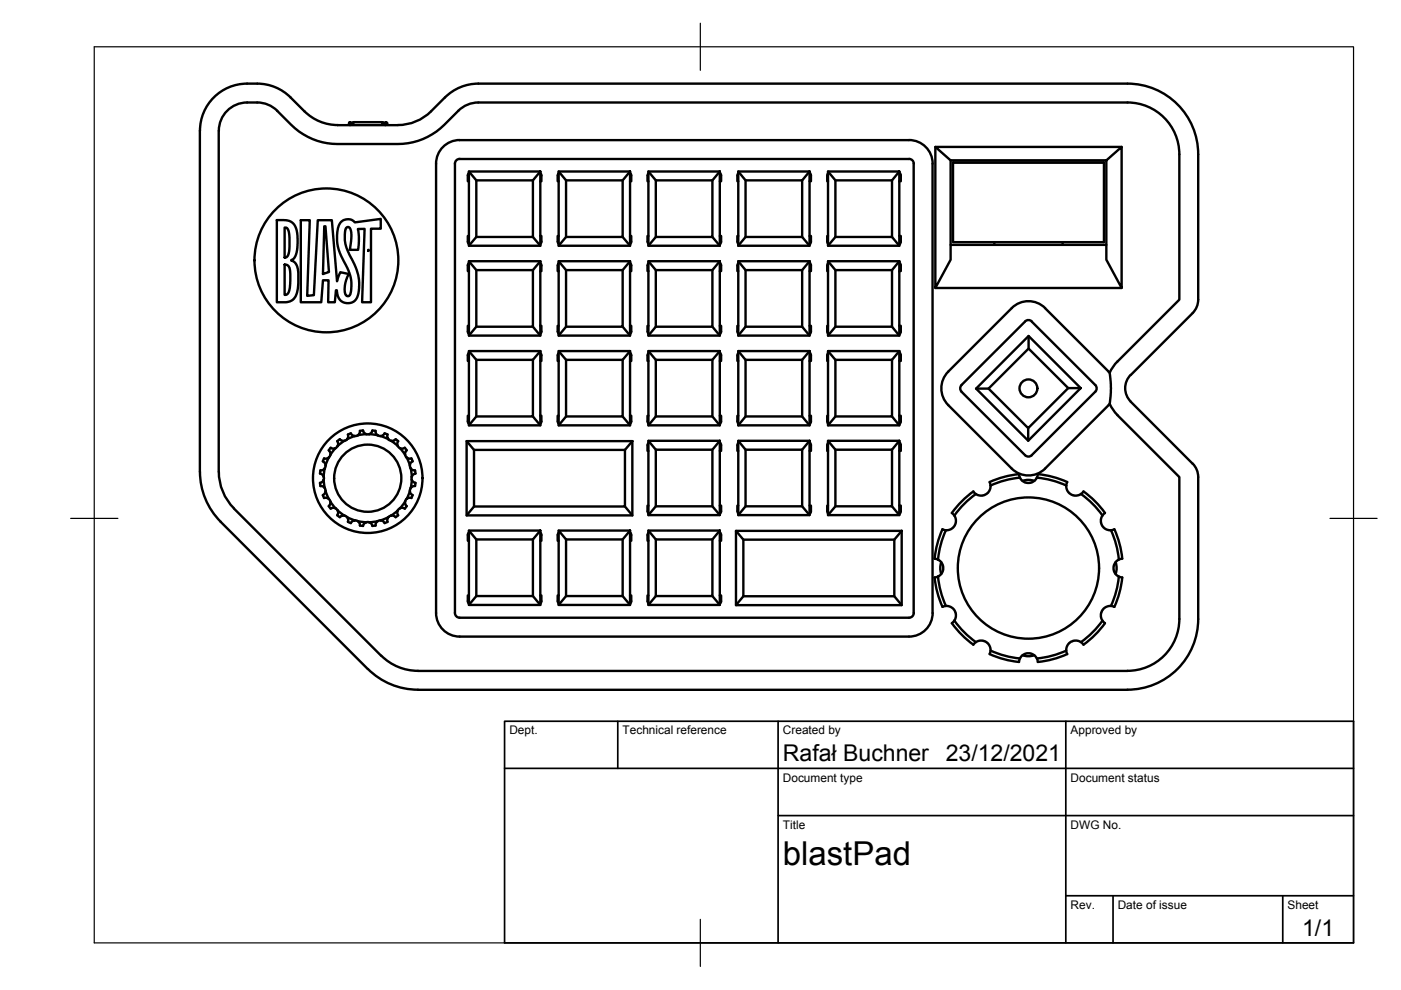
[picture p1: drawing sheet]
<svg xmlns="http://www.w3.org/2000/svg" width="297mm" height="210mm" viewBox="0 0 297 210" stroke-linecap="round" stroke-linejoin="round" font-family="sans-serif">
<!-- layer: Visible -->
<g fill="none" stroke="#000" stroke-width=".51">
<path d="M52.4 17.7a11.2 11.2 0 0 1 8.6 2.4l.6 .6a20.4 20.4 0 0 0 5 4.5l2.4 1 2.6 .3M52.4 17.7a10 10 0 0 0-10 10M42.4 27.7v72.3M52.4 21.7a7.6 7.6 0 0 1 5.9 1.3l.5 .5a22.6 22.6 0 0 0 6.5 5.5 13.7 13.7 0 0 0 6.3 1.5h12.7a13.9 13.9 0 0 0 9.9-4.1l3-2.9 1-.9 1.9-.7 1.3-.2h137.6a11 11 0 0 1 11 11M52.4 21.7a6 6 0 0 0-6 6v72.3a11.2 11.2 0 0 0 3.2 7.8l31.2 31.2a11 11 0 0 0 7.8 3.2M71.6 26.5h12.7M74.2 26.3h.1M74.2 26.3v.2M74.2 26.3h.6M74.5 26.3l-.3-.4-.2 .2 .2 .2M74.8 26.3v-.3l.1-.1h6.1l.2 .1v.3M74.8 26.3h.1"/>
<path d="M81.2 26.3h.5M81.2 26.3h.1M81.4 26.3l.4-.4 .2 .2-.3 .2M81.7 26.3h.1M81.7 26.3v.2M91.4 23.6a20.6 20.6 0 0 1 5-4.5l2.4-1 2.6-.4h137.6a15 15 0 0 1 15 15M91.4 23.6a10 10 0 0 1-7.1 2.9M96.8 34l.7-.3h95.2a1.01 1.01 0 0 1 1 1v95.3a1.01 1.01 0 0 1-1 1h-95.2a1.01 1.01 0 0 1-1-1v-95.3zM97.5 29.7h95.2M97.5 29.7a5 5 0 0 0-5 5v95.3a5 5 0 0 0 5 5h95.2a5 5 0 0 0 5-5M99.4 36.4h15.2v15.7h-15.2zM99.4 36.4l1.6 1.8h12l1.6-1.8"/>
<path d="M99.4 36.7l-.2 .5v1.2h.2M101 38.2v12l-1.6 1.9M113 38.2v12h-12M114.6 36.7l.2 .5v1.2h-.2M118.4 36.4h15.2v15.7h-15.2zM118.4 36.4l1.6 1.8h12l1.6-1.8M118.5 36.7l-.2 .3-.1 1.4h.2M120 38.2v12l-1.6 1.9M132 38.2v12h-12M133.6 36.6l.2 .4v1.4h-.2M137.5 36.4h15.1v15.7h-15.1zM137.5 36.4l1.5 1.8h12l1.6-1.8"/>
<path d="M137.5 36.7l-.2 .5v1.2h.2M139 38.2v12l-1.5 1.9M151 38.2v12h-12M152.6 36.6l.3 .4v1.4h-.3M156.3 37.2v1.2h.2M156.5 36.4h15.1v15.7h-15.1zM156.5 36.4l1.6 1.8h12l1.5-1.8M156.5 36.7l-.1 .5M158.1 38.2v12l-1.6 1.9M170.1 38.2v12h-12M171.6 36.6l.3 .4v1.4h-.3M175.6 36.4h15.1v15.7h-15.1z"/>
<path d="M175.6 36.4l1.5 1.8h12l1.6-1.8M175.6 36.7l-.2 .5v1.2h.2M177.1 38.2v12l-1.5 1.9M189.1 38.2v12h-12M190.7 36.6l.3 .4v1.4h-.3M192.7 29.7a5 5 0 0 1 5 5M197.7 34.7v95.3M198.3 31.2v29.9l3.2-6v-21.1M202.1 34.5h32v16.8h-32zM237.8 31.2h-39.5l3.2 2.8h33.1l3.2-2.8v29.9l-3.2-6v-21.1M250 32.7v30.8l-13.1 13.2M254 32.7v30.8"/>
<path d="M58.7 46.7h2l1 .3 .9 1 .4 1.4 .1 2.2-.2 1.8-.4 1.1-.8 .8 .9 .5 .5 1.2 .1 4.1-.4 1.3-.5 .9-.9 .6-.6 .2h-2.1zM60.3 56.1l.6 .1 .3 .3 .4 1.5-.2 3.5-.4 .8-.4 .2h-.3zM60.3 48.3h.5l.3 .4 .3 1.7-.2 3.3-.3 .7-.4 .2h-.2zM63.8 46.7h1.9l-.6 16 1.4-.1 .9-15.9h3l1.1 12.9 .7-1.9 1.7 .4-.6 1.7-.2 1.4 .1 1.2 .3 .3 .4 .1 .3-.3 .2-.6 .1-2.3-.6-2.2-1.6-3.1-.7-2.1-.1-2.3 .3-2 .6-.9 1-.5 1.1 .1 .7 .6 5.5-.8v2.1h-2v15.6h-1.9l.5-15.6h-1.4l.2 1.7-.2 2.8h-1.7l.2-1.9 .1-1.7-.3-1-.4-.3-.4 .2-.2 .5-.1 2.1 .4 1.8 1.9 4 .6 1.7 .1 2.7-.2 1.3-.3 .9-.6 .6-.7 .3-.8 .1-.8-.2-.8-.8-.3-.7-.2-1.1h-.2l-.2 2.6h-1.4l.1-4.7h-1.2l-.4 4.7h-4.3zM68.7 48h.3l.7 9.7-1.2 .4zM78.1 53v.2zM99.2 51.2l.2 .6M99.4 50h-.2v1.2M99.4 55.4h15.2v15.8h-15.2zM99.4 55.4l1.6 1.9h12l1.6-1.9M99.4 55.7l-.2 .6v1.2h.2M101 57.3v12l-1.6 1.9"/>
<path d="M113 57.3v12h-12M113 50.2l1.6 1.9M114.6 55.7l.2 .6v1.2h-.2M114.6 50h.2v1.2M114.8 51.2l-.2 .6M118.3 51.2l.2 .6M118.4 50h-.2v1.2M118.4 55.4h15.2v15.8h-15.2zM118.4 55.4l1.6 1.9h12l1.6-1.9M118.5 55.7l-.2 .4-.1 1.4h.2M120 57.3v12l-1.6 1.9M132 57.3v12h-12"/>
<path d="M132 50.2l1.6 1.9M133.6 50h.2v1.2M133.6 55.7l.2 .4v1.4h-.2M133.8 51.2l-.2 .6M137.3 51.2l.2 .6M137.5 50h-.2v1.2M137.5 55.4h15.1v15.8h-15.1zM137.5 55.4l1.5 1.9h12l1.6-1.9M137.5 55.8l-.2 .5v1.2h.2M139 57.3v12l-1.5 1.9M151 57.3v12h-12M151 50.2l1.6 1.9"/>
<path d="M152.6 50h.3v1.2M152.6 55.7l.3 .4v1.4h-.3M152.9 51.2l-.3 .6M156.3 56.3v1.2h.2M156.4 51.2l.1 .5M156.5 50h-.2v1.2M156.5 55.4h15.1v15.8h-15.1zM156.5 55.4l1.6 1.9h12l1.5-1.9M156.5 55.8l-.1 .5M158.1 57.3v12l-1.6 1.9M170.1 57.3v12h-12M170.1 50.2l1.5 1.9"/>
<path d="M171.6 50h.3v1.2M171.6 55.7l.3 .4v1.4h-.3M171.9 51.2l-.3 .6M175.4 51.2l.2 .5M175.6 50h-.2v1.2M175.6 55.4h15.1v15.8h-15.1zM175.6 55.4l1.5 1.9h12l1.6-1.9M175.6 55.8l-.2 .3v1.4h.2M177.1 57.3v12l-1.5 1.9M189.1 57.3v12h-12M189.1 50.2l1.6 1.9M190.7 50h.3v1.2"/>
<path d="M190.7 55.7l.3 .3v1.5h-.3M191 51.2l-.3 .7M201.5 51.9h33.1M210.8 51.3v.5M225.3 51.3v.5M99.4 69.1h-.2v1.2l.2 .5M99.4 74.4h15.2v15.8h-15.2zM99.4 74.4l1.6 1.9h12l1.6-1.9M99.4 74.8l-.2 .5v1.2h.2M101 76.3v12l-1.6 1.9M113 76.3v12h-12M113 69.3l1.6 1.9"/>
<path d="M114.6 74.8l.2 .5v1.2h-.2M114.6 69.1h.2v1.2l-.2 .5M118.4 69.1h-.2l.1 1.4 .2 .3M118.4 74.4h15.2v15.8h-15.2zM118.4 74.4l1.6 1.9h12l1.6-1.9M118.5 74.8l-.2 .3-.1 1.4h.2M120 76.3v12l-1.6 1.9M132 76.3v12h-12M132 69.3l1.6 1.9M133.6 69.1h.2v1.4l-.2 .4M133.6 74.8l.2 .3v1.4h-.2M137.5 69.1h-.2v1.2l.2 .5"/>
<path d="M137.5 74.4h15.1v15.8h-15.1zM137.5 74.4l1.5 1.9h12l1.6-1.9M137.5 74.8l-.2 .5v1.2h.2M139 76.3v12l-1.5 1.9M151 76.3v12h-12M151 69.3l1.6 1.9M152.6 69.1h.3v1.4l-.3 .4M152.6 74.7l.3 .4v1.4h-.3M156.3 75.3v1.2h.2M156.4 70.3l.1 .5M156.5 69.1h-.2v1.2M156.5 74.4h15.1v15.8h-15.1z"/>
<path d="M156.5 74.4l1.6 1.9h12l1.5-1.9M156.5 74.8l-.1 .5M158.1 76.3v12l-1.6 1.9M170.1 76.3v12h-12M170.1 69.3l1.5 1.9M171.6 69.1h.3v1.4l-.3 .4M171.6 74.7l.3 .4v1.4h-.3M175.6 69.1h-.2v1.3l.2 .4M175.6 74.4h15.1v15.8h-15.1zM175.6 74.4l1.5 1.9h12l1.6-1.9M175.6 74.9l-.2 .3v1.3h.2M177.1 76.3v12l-1.5 1.9"/>
<path d="M189.1 76.3v12h-12M189.1 69.3l1.6 1.9M190.7 69.1h.3v1.4l-.3 .4M190.7 74.7l.3 .4v1.4h-.3M198.3 61.1h39.5M214.5 65.3l-13.5 13.5a5 5 0 0 0 0 7.1l13.5 13.4a5 5 0 0 0 7.1 0M214.5 65.3a5 5 0 0 1 7.1 0M217.3 68.1a1.01 1.01 0 0 1 1.5 0l13.4 13.5a1 1 0 0 1 0 1.5l-13.4 13.4a1 1 0 0 1-1.5 0l-13.4-13.4a1.03 1.03 0 0 1 0-1.5zM218.1 71.2l11 11.1-11.1 11.1-11.1-11zM218.1 71.2v2.7l8.4 8.4h2.6M218.1 73.9l-8.5 8.5h-2.7M221.6 65.3l13.7 13.7"/>
<path d="M235.3 79.1l.2 3.1-.2 3.4-13.7 13.7M236.9 76.7l-.9 1.1-.7 1.2M254 63.5l-.3 1.6-.8 1.3-13.2 13.1a3.9 3.9 0 0 0 0 5.6M67.9 99.7l-.1 .7 .5 .2 .3 .5M68.9 99.3l-.3 1.8M68.9 99.3l-.5 .4h-.5M69 98.7l-.1 .6M69.7 97l-.7 1.7M69.7 97l-.5 .3-.5-.1-.1 .2-.1 .4 .4 .3 .1 .6M70 96.4l-.3 .6M71.1 95l-.6 .1-.4-.2-.3 .4-.1 .2 .3 .3v.6M71.1 95l-1.1 1.4"/>
<path d="M71.6 94.6l-.5 .4M73 93.5l-.5-.1-.5-.3-.5 .4 .2 .5-.1 .6M73 93.5l-1.4 1.1M73.6 93.1l-.6 .4M75.2 92.5l-1.6 .6M75.2 92.4l-.5-.1-.3-.4-.4 .1-.2 .1v.6l-.2 .4M75.9 92.3l-.7 .1M76.3 91.3l-.1 .6-.3 .4M76.3 91.4l.7-.1 .2 .5 .5 .2M77.7 92.1l-1.8 .2M77.7 92h.6M78.3 92.1l1.8 .2"/>
<path d="M79.6 91.4l-.6-.1-.3 .5-.4 .2M79.6 91.3l.1 .5 .4 .5M80.1 92.3l.6 .1M80.7 92.5l1.7 .6M81.5 91.9l.7 .2-.1 .5 .3 .5M81.6 91.9l-.4 .4-.5 .1M82.4 93.1l.5 .4M82.9 93.5l1.4 1.1M82.9 93.5l.5-.1 .5-.3 .2 .2 .3 .2-.2 .4 .1 .7M84.3 94.6l.5 .4M84.8 95l1.1 1.4M84.8 95l.6 .1 .4-.2 .3 .4 .1 .2-.3 .4v.5"/>
<path d="M85.9 96.4l.5 .7 .8 .1 .3 .6M86.2 97l.7 1.7M86.9 98.7l.2 .6 .5 .4h.4v.3l.1 .4-.5 .2-.3 .5M87.1 99.3l.2 1.8M87.5 97.8l-.4 .4-.2 .5M98.9 93.5h35.2v15.8h-35.2zM98.9 93.5l1.6 1.9h32l1.6-1.9M99.4 88.2h-.2v1.1l.2 .6M100.5 95.4v12l-1.6 1.9M113 88.3l1.6 1.9M114.6 88.2h.2v1.1l-.2 .6M118.4 88.2h-.2l.1 1.3 .2 .4"/>
<path d="M132 88.3l1.6 1.9M132.5 95.4v12h-32M133.6 88.2h.2v1.3l-.2 .4M137.5 88.2h-.2v1.3l.2 .4M137.5 93.5h15.1v15.7h-15.1zM137.5 93.5l1.5 1.8h12l1.6-1.8M137.5 93.9l-.2 .5v1.2h.2M139 95.3v12.1l-1.5 1.8M151 95.3v12.1h-12M151 88.3l1.6 1.9M152.6 88.2h.3v1.4l-.3 .3M152.6 93.8l.3 .4v1.4h-.3"/>
<path d="M156.3 94.4v1.2h.2M156.4 89.3l.1 .5M156.5 88.2h-.2v1.1M156.5 93.5h15.1v15.7h-15.1zM156.5 93.5l1.6 1.8h12l1.5-1.8M156.5 93.9l-.1 .5M158.1 95.3v12.1l-1.6 1.8M170.1 95.3v12.1h-12M170.1 88.3l1.5 1.9M171.6 88.2h.3v1.4l-.3 .3M171.6 93.8l.3 .4v1.4h-.3M175.6 88.2h-.2v1.3l.2 .3"/>
<path d="M175.6 93.5h15.1v15.7h-15.1zM175.6 93.5l1.5 1.8h12l1.6-1.8M175.6 93.9l-.2 .5v1.2h.2M177.1 95.3v12.1l-1.5 1.8M189.1 95.3v12.1h-12M189.1 88.3l1.6 1.9M190.7 88.2h.3v1.4l-.3 .4M190.7 93.8l.3 .3v1.5h-.3M218 90.8v2.6M226.5 82.3l-8.5 8.5-8.4-8.4M235.3 85.6l.7 1.3 .9 1.1M236.9 88l13.1 13.1v30.1a11 11 0 0 1-11 11"/>
<path d="M239.7 85.2l13.2 13.1M252.9 98.3l.8 1.3 .3 1.5v30.1a15 15 0 0 1-15 15l-150.4 .1a15.2 15.2 0 0 1-10.6-4.5M42.4 100a15 15 0 0 0 4.4 10.6l31.2 31.3M67.8 102.4l.1 .7M67.9 103.1h.5l.5 .4M68.4 105l.3 .6 .5-.1 .5 .3M68.6 101.1v.6M68.6 101.7l-.3 .5-.5 .2M68.6 101.7l.3 1.8M68.9 103.5l.1 .6M69 104.1l-.1 .5-.4 .4M69 104.1l.7 1.7"/>
<path d="M69.7 107.3l.4 .5M69.7 105.8l.3 .5M70 106.3l1.1 1.5M70 106.3v.7l-.3 .3M71.1 107.8l.5 .4M71.1 107.8l-.6-.1-.4 .1M71.6 108.2l1.4 1.1M71.6 108.2l.1 .6-.2 .5 .4 .2 .2 .2 .4-.4h.4l.7 .3M73.6 109.6l1.6 .7M73.6 109.6l.2 .5v.6h.2l.4 .2 .3-.4 .5-.2M75.2 110.3l.9 .4 .2 .7 .7 .1 .2-.5 .5-.3M75.9 110.5l1.8 .2"/>
<path d="M77.7 110.7h.6M80.1 110.5l-1.8 .2M80.7 110.3l-.4 .1-.4 .3-.3 .7-.6 .1-.3-.5-.4-.3M80.7 110.3l.5 .2 .4 .4M82.4 109.6l-.3 .6 .1 .5-.7 .2M82.4 109.6l-1.7 .7M84.3 108.2l-.1 .7 .2 .4-.3 .2-.2 .2-.5-.4h-.4l-.6 .3M84.3 108.2l-1.4 1.1M84.8 107.8l-.5 .4M84.8 107.8l.6-.1 .4 .1M85.9 106.3v.6l.3 .4M85.9 106.3l-1.1 1.5"/>
<path d="M86.2 107.3l-.4 .5M86.9 104.1l-.7 1.7M86.9 104.1l.2 .5 .4 .4M87.3 101.1v.6M87.3 101.7l.3 .5 .5 .2M87.3 101.7l-.2 1.8M87.5 105l-.3 .6-.8 .1-.5 .6M88.1 102.4l-.1 .7-.7 .2-.3 .3-.1 .5M99.4 112.5h15.2v15.8h-15.2zM99.4 112.5l1.6 1.9h12l1.6-1.9M99.4 112.9l-.2 .5v1.3h.2M101 114.4v12l-1.6 1.9"/>
<path d="M113 114.4v12h-12M114.6 112.9l.2 .5v1.3h-.2M118.4 112.5h15.2v15.8h-15.2zM118.4 112.5l1.6 1.9h12l1.6-1.9M118.5 112.9l-.2 .3-.1 1.5h.2M120 114.4v12l-1.6 1.9M132 114.4v12h-12M132.5 107.4l1.6 1.9M133.6 112.9l.2 .3v1.5h-.2M137.5 107.2h-.2v1.4l.2 .3M137.5 112.5h15.1v15.8h-15.1zM137.5 112.5l1.5 1.9h12l1.6-1.9"/>
<path d="M137.5 112.9l-.2 .5v1.3h.2M139 114.4v12l-1.5 1.9M151 114.4v12h-12M151 107.4l1.6 1.8M152.6 107.2h.3v1.4l-.3 .4M152.6 112.8l.3 .4v1.5h-.3M156 112.6h35.2v15.7h-35.2zM156 112.6l1.6 1.8h32l1.6-1.8M156.4 108.4l.1 .5M156.5 107.2h-.2v1.2M157.6 114.4v12l-1.6 1.9M170.1 107.4l1.5 1.8"/>
<path d="M171.6 107.2h.3v1.4l-.3 .4M175.6 107.2h-.2v1.3l.2 .4M189.1 107.4l1.6 1.8M189.6 114.4v12h-32M190.7 107.2h.3v1.4l-.3 .4M199.6 119.2l-.2 1 .2 1.5M200.6 112.4a19.3 19.3 0 0 0-1.7 6.3M200.6 112.4l-.8-.2a18.3 18.3 0 0 0-1.6 6.3l.6 .1 .5 .4 .7 1.1-.2 1.1-.4 .7-.5 .3M201.8 108.8l.5 .4 .3 .7 .1 .8-.2 .5-.8 1-1.1 .2M206.4 104.2a20 20 0 0 0-4.6 4.6M206.9 104.7a19.3 19.3 0 0 0-4.6 4.6M216.2 101.3l.9 .9 .6 .2h.7l1.1-.6 .4-.5 .1-.7a16.2 16.2 0 0 1 6.3 1.6l-.2 .7v.6l.6 1.1 1.2 .5 .8-.1 .5-.3"/>
<path d="M216.2 101.3l-.1-.8a17.6 17.6 0 0 0-6.3 1.8l.2 1-.2 .6-.3 .5-.6 .5-.7 .2-.8-.1-.6-.3-.4-.5M216.3 101.3a19.3 19.3 0 0 0-6.3 1.6M216.8 102l1-.3 1.5 .3M219.8 101.3a19.3 19.3 0 0 1 6.3 1.6M229.2 104.7l.5-.5a17.6 17.6 0 0 1 4.5 4.6l-.5 .6-.3 .7v.8l.3 .6 .5 .5 .7 .4h.6l.8-.2M229.2 104.7a19.3 19.3 0 0 1 4.6 4.6M235.5 112.4a19.3 19.3 0 0 1 1.7 6.2M236.3 112.2a19.7 19.7 0 0 1 1.6 6.3l-.6 .1-.7 .5-.4 .7-.1 .9 .2 .7 .4 .5 .7 .4 .5 .1a20 20 0 0 1-1.6 6.3M236.5 119.2l.2 1-.2 1.5M99.2 127.4l.2 .6M99.4 126.3h-.2v1.2M113 126.4l1.6 1.9"/>
<path d="M114.6 126.3h.2v1.2M114.8 127.4l-.2 .6M118.3 127.4l.2 .6M118.4 126.3h-.2v1.2M132 126.4l1.6 1.9M133.6 126.3h.2v1.2M133.8 127.4l-.2 .6M137.3 127.4l.2 .6M137.5 126.3h-.2v1.2M151 126.4l1.6 1.9M152.6 126.3h.3v1.2M152.9 127.4l-.3 .6"/>
<path d="M189.6 126.4l1.6 1.9M198.9 122.2a19.3 19.3 0 0 0 1.7 6.3M198.9 122.2l-.7 .2a20 20 0 0 0 1.6 6.3M200.6 128.5l1.1 .2 .5 .5 .4 .6v1.2l-.2 .6-.6 .5M200.6 128.5l-.8 .2M201.8 132.1a20 20 0 0 0 4.6 4.6M202.3 131.6a19.3 19.3 0 0 0 4.6 4.5M210 137.9a19.3 19.3 0 0 0 6.3 1.7M216.8 138.9l1 .2 1.5-.2M226.1 137.9a19.3 19.3 0 0 1-6.3 1.7M233.8 131.6a19.3 19.3 0 0 1-4.6 4.5M236.3 128.7l-.7-.2h-.6l-.8 .4-.5 .6-.3 .7 .1 .8 .3 .6 .5 .5a15.7 15.7 0 0 1-4.6 4.5l-.5-.5-.7-.2-.8-.1-.6 .3-.6 .5-.4 .8 .1 1.2a13.9 13.9 0 0 1-5.4 1.7l-.8 .1-.1-.7-.4-.6-.5-.4-.7-.2h-.7l-.8 .4-.6 .7-.2 .7h-.7a16.5 16.5 0 0 1-5.5-1.7l.2-1.2-.4-.8-.6-.5-.6-.3-.9 .1-.6 .2-.5 .6"/>
<path d="M237.2 122.2a19.3 19.3 0 0 1-1.7 6.3M88.6 142.3h150.4"/>
<circle cx="69.2" cy="55.2" r="15.3"/>
<circle cx="218" cy="82.3" r="1.89"/>
<circle cx="78" cy="101.4" r="11.6"/>
<circle cx="78" cy="101.4" r="7.1"/>
<circle cx="218" cy="120.4" r="15"/>
</g>
<g fill="#000">
<circle cx="74" cy="26.1" r=".25"/>
<circle cx="74.2" cy="25.9" r=".25"/>
<circle cx="74.2" cy="26.3" r=".25"/>
<circle cx="74.8" cy="26.3" r=".25"/>
<circle cx="81.2" cy="26.3" r=".25"/>
<circle cx="81.7" cy="26.3" r=".25"/>
<circle cx="81.8" cy="25.9" r=".25"/>
<circle cx="81.9" cy="26.1" r=".25"/>
</g>
<g fill="#000" stroke="#000" stroke-width=".21">
<circle cx="74.2" cy="26.3" r=".24"/>
<circle cx="74.8" cy="26.3" r=".24"/>
<circle cx="81.2" cy="26.3" r=".24"/>
<circle cx="81.7" cy="26.3" r=".24"/>
</g>
<!-- layer: TitleBlock -->
<path d="M107 152.9h180v47h-180zM131 152.9v10M165 152.9v47M226 152.9v47M107 162.9h180M165 172.9h122M226 189.9h61M236 189.9v10M272 189.9v10" fill="none" stroke="#000" stroke-width=".36"/>
<!-- layer: Border -->
<path d="M20 9.9h267v190h-267zM148.5 4.9v10M15 109.9h10M282 109.9h10M148.5 194.9v10" fill="none" stroke="#000" stroke-width=".25"/>
<text font-size="7" x="166" y="183.4">blastPad</text>
<g font-size="4.9">
<text x="166" y="161.4">Rafał Buchner</text>
<text x="200.5" y="161.4">23/12/2021</text>
<text x="276.1" y="198.6">1/1</text>
</g>
<g font-size="2.5">
<text x="108" y="155.7">Dept.</text>
<text x="132" y="155.7">Technical reference</text>
<text x="166" y="155.7">Created by</text>
<text x="227" y="155.7">Approved by</text>
<text x="166" y="165.7">Document type</text>
<text x="227" y="165.7">Document status</text>
<text x="166" y="175.7">Title</text>
<text x="227" y="175.7">DWG No.</text>
<text x="227" y="192.7">Rev.</text>
<text x="237" y="192.7">Date of issue</text>
<text x="273" y="192.7">Sheet</text>
</g>
</svg>
